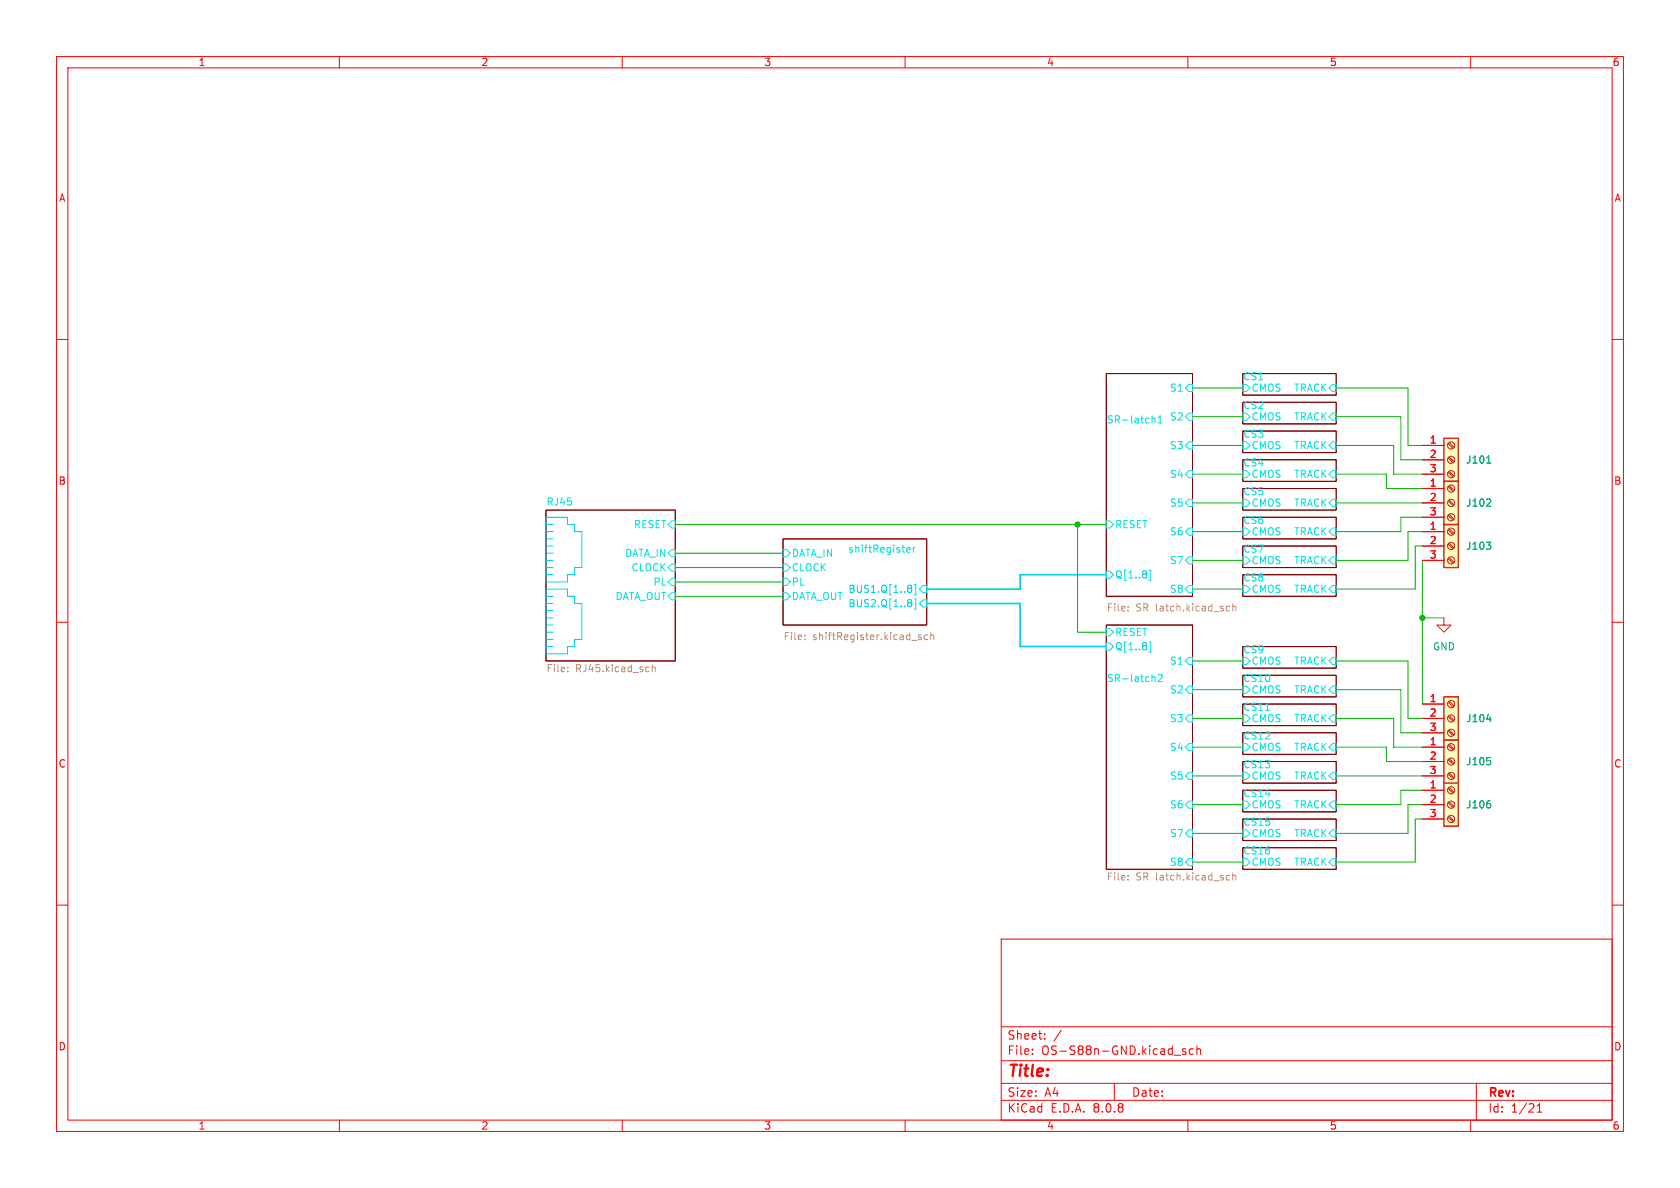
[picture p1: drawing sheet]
<svg xmlns="http://www.w3.org/2000/svg" width="297mm" height="210mm" viewBox="0 0 297 210" stroke-linecap="round" stroke-linejoin="round" font-family="sans-serif">
<g fill="none" stroke="#f90000" stroke-width=".18">
<path d="M10 10h277v190h-277zM12 12h273v186h-273zM60 10v2M110 10v2M160 10v2M210 10v2M260 10v2M10 60h2M285 60h2M10 110h2M285 110h2M10 160h2"/>
<path d="M177 166h108v32h-108zM285 160h2M60 198v2M110 198v2M160 198v2M177 194.5h108M177 191.5h108M177 187.5h108M177 181.5h108M182.5 186.3v.1M182.5 185.5v.1M184.7 183.6v.1"/>
<path d="M184.7 182.8v.1M187.6 182.1l-1.3 2M197 191.5v3M207.6 186.5h1.1M209.6 185.5l-.4-.1-.2 .2 .1 .2 .5 .2v.3h-.6M210 198v2M211 185.5l-.5-.1-.3 .3v.4l.2 .2h.6M211.6 185.5l.2-.1 .4 .1v.9M211.6 184.9v1.5M260 198v2M261 191.5v6.5M271.7 196.6h.9"/>
<path d="M271.7 195.5l.5-.4v1.5"/>
</g>
<g fill="none" stroke="#840000" stroke-width=".18">
<path d="M195.6 66h15.2v39.4h-15.2zM219.7 66h16.5v3.9h-16.5zM219.7 76.2h16.5v3.8h-16.5zM219.7 71.1h16.5v3.8h-16.5zM96.5 90.2h22.9v26.6h-22.9zM138.4 95.3h25.4v15.2h-25.4zM219.7 96.5h16.5v3.8h-16.5zM219.7 91.4h16.5v3.9h-16.5zM219.7 86.4h16.5v3.8h-16.5zM219.7 81.3h16.5v3.8h-16.5zM195.6 110.5h15.2v43.2h-15.2zM219.7 119.4h16.5v3.8h-16.5z"/>
<path d="M219.7 114.3h16.5v3.8h-16.5zM219.7 101.6h16.5v3.8h-16.5zM219.7 129.5h16.5v3.9h-16.5zM219.7 134.6h16.5v3.8h-16.5zM219.7 124.5h16.5v3.8h-16.5zM219.7 139.7h16.5v3.8h-16.5zM219.7 149.9h16.5v3.8h-16.5zM219.7 144.8h16.5v3.8h-16.5z"/>
</g>
<g fill="none" stroke="#00e2e2" stroke-width=".18">
<path d="M203.7 74l.1-.1 .3 .1 .1 .8M203.7 73.5v1.3M204.8 74.8h.7M204.8 73.9l.3-.4v1.3M209.5 78.7l.7-.6h.6v1.3h-.6zM209.5 68.6l.7-.7h.6v1.3h-.6zM210.2 73h.6v1.3h-.6l-.7-.6zM219.7 67.9h.6l.7 .7-.7 .6h-.6zM219.7 78.1h.6l.7 .6-.7 .7h-.6zM219.7 73h.6l.7 .7-.7 .6h-.6zM235.6 67.9h.6v1.3h-.6l-.7-.6zM235.6 78.1h.6v1.3h-.6l-.7-.7z"/>
<path d="M235.6 73h.6v1.3h-.6l-.7-.6zM118.7 97.2h.7v1.2h-.7l-.6-.6zM118.7 99.7h.7v1.3h-.7l-.6-.7zM118.7 92.1h.7v1.2h-.7l-.6-.6zM138.4 99.7h.7l.6 .6-.6 .7h-.7zM138.4 97.2h.7l.6 .6-.6 .6h-.7zM160.3 97.4l.2 .2h.3M160.3 97l.2-.2h.2l.2 .2v.1l-.6 .1M161.5 96.8v.8M161.8 96.8l-.3 .2M195.6 92.1h.6l.6 .6-.6 .6h-.6zM209.5 94l.7-.7h.6v1.3h-.6z"/>
<path d="M209.5 83.8l.7-.6h.6v1.3h-.6zM210.2 88.3h.6v1.2h-.6l-.7-.6zM210.2 98.4h.6v1.3h-.6l-.7-.6zM219.7 98.4h.6l.7 .7-.7 .6h-.6zM219.7 93.3h.6l.7 .7-.7 .6h-.6zM219.7 88.3h.6l.7 .6-.7 .6h-.6zM219.7 83.2h.6l.7 .6-.7 .7h-.6zM235.6 98.4h.6v1.3h-.6l-.7-.6zM235.6 93.3h.6v1.3h-.6l-.7-.6zM235.6 88.3h.6v1.2h-.6l-.7-.6zM235.6 83.2h.6v1.3h-.6l-.7-.7zM118.1 105.4l.6-.6h.7v1.2h-.7z"/>
<path d="M118.7 102.2h.7v1.3h-.7l-.6-.6zM138.4 102.2h.7l.6 .7-.6 .6h-.7zM138.4 104.8h.7l.6 .6-.6 .6h-.7zM195.6 111.1h.6l.6 .7-.6 .6h-.6zM203.8 119.6l.4 .2v.7M204.8 119.3l.4-.1 .3 .4-.8 .9h.8M209.5 116.8l.7-.6h.6v1.3h-.6zM210.2 103.5h.6v1.3h-.6l-.7-.7zM219.7 116.2h.6l.7 .6-.7 .7h-.6zM219.7 103.5h.6l.7 .6-.7 .7h-.6zM235.6 116.2h.6v1.3h-.6l-.7-.7zM235.6 103.5h.6v1.3h-.6l-.7-.7z"/>
<path d="M209.5 137.2l.7-.7h.6v1.3h-.6zM210.2 126.4h.6v1.2h-.6l-.7-.6zM210.2 131.4h.6v1.3h-.6l-.7-.6zM210.2 121.3h.6v1.3h-.6l-.7-.7zM219.7 131.4h.6l.7 .7-.7 .6h-.6zM219.7 136.5h.6l.7 .7-.7 .6h-.6zM219.7 126.4h.6l.7 .6-.7 .6h-.6zM219.7 121.3h.6l.7 .6-.7 .7h-.6zM223.7 125.6h.8M235.6 131.4h.6v1.3h-.6l-.7-.6zM235.6 136.5h.6v1.3h-.6l-.7-.6zM235.6 126.4h.6v1.2h-.6l-.7-.6z"/>
<path d="M235.6 121.3h.6v1.3h-.6l-.7-.7zM209.5 152.4l.7-.6h.6v1.2h-.6zM210.2 141.6h.6v1.3h-.6l-.7-.7zM210.2 146.7h.6v1.3h-.6l-.7-.7zM219.7 151.8h.6l.7 .6-.7 .6h-.6zM219.7 141.6h.6l.7 .6-.7 .7h-.6zM219.7 146.7h.6l.7 .6-.7 .7h-.6zM235.6 151.8h.6v1.2h-.6l-.7-.6zM235.6 141.6h.6v1.3h-.6l-.7-.7zM235.6 146.7h.6v1.3h-.6l-.7-.7z"/>
</g>
<g fill="none" stroke="#00c8ff" stroke-width=".18">
<path d="M160.7 106h.2l.3 .2-.3 .3M160.7 103.4h.2l.3 .3-.3 .3M160.7 106.5h.2M160.7 104h.2M160.9 104l.3 .2v.3l-.1 .2h-.4M160.9 106.5l.3 .3v.2l-.1 .2-.4 .1M161.6 105.9h.3v1.8h-.3M161.6 103.3h.3v1.8h-.3M163.2 106h.6v1.3h-.6l-.6-.6zM163.2 103.5h.6v1.3h-.6l-.6-.7zM195.6 113.7h.6l.6 .6-.6 .6h-.6zM195.6 101h.6l.6 .6-.6 .6h-.6z"/>
<path d="M203.1 113.5h.3v1.8h-.3M203.1 100.8h.3v1.8h-.3"/>
</g>
<g fill="none" stroke="#b4a678" stroke-width=".18">
<path d="M100.4 118.6v.1M100.4 118v.1M114.6 117.9l.2 .1M114.8 118.7h-.2M115.3 117.5v1.2M115.3 118l.2-.1 .3 .1 .1 .7M142.3 113v.1M142.3 112.3v.1M162.8 112.3l-.3-.1-.1 .2v.2l.4 .1v.3h-.4M164 112.3l-.4-.1-.2 .3 .1 .5h.5M164.5 112.4l.2-.2 .3 .1 .1 .8M164.5 111.8v1.3"/>
<path d="M199.4 107.2v.1M199.4 107.9v.1M217 107.2h.4M217.4 107.9l-.4 .1M217.9 106.7v1.3M217.9 107.3l.2-.1h.3l.1 .8M199.4 155.5v.1M199.4 154.8v.1M217 154.7l.4 .1M217.4 155.5l-.4 .1M217.9 154.9l.2-.2 .3 .1 .1 .8M217.9 154.3v1.3"/>
</g>
<path d="M255.3 138.4h2.5v7.7h-2.5z" fill="#ffffc2"/>
<path d="M255.3 138.4h2.5v7.7h-2.5z" fill="none" stroke="#d72100" stroke-width=".25"/>
<g fill="none" stroke="#d72100" stroke-width=".18">
<path d="M256 139.4l.9 .8M256.2 139.2l.8 .8M256 144.4l.9 .9M256 141.9l.9 .8M256.2 144.3l.8 .8M256.2 141.7l.8 .9"/>
<circle cx="256.5" cy="139.7" r=".63"/>
<circle cx="256.5" cy="144.8" r=".63"/>
<circle cx="256.5" cy="142.2" r=".63"/>
</g>
<path d="M251.5 139.7h3.8M251.5 142.2h3.8M251.5 144.8h3.8" fill="none" stroke="#df0000" stroke-width=".18"/>
<path d="M263.4 142.1l.1 .2-.1 .5" fill="none" stroke="#00a0a0" stroke-width=".18"/>
<path d="M255.3 130.8h2.5v7.6h-2.5z" fill="#ffffc2"/>
<path d="M255.3 130.8h2.5v7.6h-2.5z" fill="none" stroke="#d72100" stroke-width=".25"/>
<g fill="none" stroke="#d72100" stroke-width=".18">
<path d="M256 136.8l.9 .9M256 134.3l.9 .8M256 131.7l.9 .9M256.2 136.7l.8 .8M256.2 134.1l.8 .9M256.2 131.6l.8 .8"/>
<circle cx="256.5" cy="137.2" r=".63"/>
<circle cx="256.5" cy="134.6" r=".63"/>
<circle cx="256.5" cy="132.1" r=".63"/>
</g>
<path d="M251.5 132.1h3.8M251.5 134.6h3.8M251.5 137.2h3.8" fill="none" stroke="#df0000" stroke-width=".18"/>
<path d="M262.9 133.9h.6M263.4 134.5l.1 .2-.1 .4" fill="none" stroke="#00a0a0" stroke-width=".18"/>
<path d="M255.3 123.2h2.5v7.6h-2.5z" fill="#ffffc2"/>
<path d="M255.3 123.2h2.5v7.6h-2.5z" fill="none" stroke="#d72100" stroke-width=".25"/>
<g fill="none" stroke="#d72100" stroke-width=".18">
<path d="M256 129.2l.9 .8M256 126.7l.9 .8M256 124.1l.9 .9M256.2 129l.8 .9M256.2 126.5l.8 .8M256.2 124l.8 .8"/>
<circle cx="256.5" cy="124.5" r=".63"/>
<circle cx="256.5" cy="127" r=".63"/>
<circle cx="256.5" cy="129.5" r=".63"/>
</g>
<path d="M251.5 124.5h3.8M251.5 127h3.8M251.5 129.5h3.8" fill="none" stroke="#df0000" stroke-width=".18"/>
<path d="M262.8 127.2h.8" fill="none" stroke="#00a0a0" stroke-width=".18"/>
<path d="M255.3 77.5h2.5v7.6h-2.5z" fill="#ffffc2"/>
<path d="M255.3 77.5h2.5v7.6h-2.5z" fill="none" stroke="#d72100" stroke-width=".25"/>
<g fill="none" stroke="#d72100" stroke-width=".18">
<path d="M256 78.4l.9 .8M256.2 78.2l.8 .9M256 83.5l.9 .8M256 80.9l.9 .9M256.2 83.3l.8 .9M256.2 80.8l.8 .8"/>
<circle cx="256.5" cy="78.7" r=".63"/>
<circle cx="256.5" cy="81.3" r=".63"/>
<circle cx="256.5" cy="83.8" r=".63"/>
</g>
<path d="M251.5 78.7h3.8M251.5 81.3h3.8M251.5 83.8h3.8" fill="none" stroke="#df0000" stroke-width=".18"/>
<path d="M262.8 81.9h.7" fill="none" stroke="#00a0a0" stroke-width=".18"/>
<path d="M255.3 92.7h2.5v7.6h-2.5z" fill="#ffffc2"/>
<path d="M255.3 92.7h2.5v7.6h-2.5z" fill="none" stroke="#d72100" stroke-width=".25"/>
<g fill="none" stroke="#d72100" stroke-width=".18">
<path d="M256 98.7l.9 .9M256 96.2l.9 .8M256 93.6l.9 .9M256.2 98.6l.8 .8M256.2 96l.8 .9M256.2 93.5l.8 .8"/>
<circle cx="256.5" cy="96.5" r=".63"/>
<circle cx="256.5" cy="94" r=".63"/>
<circle cx="256.5" cy="99.1" r=".63"/>
</g>
<path d="M251.5 94h3.8M251.5 96.5h3.8M251.5 99.1h3.8" fill="none" stroke="#df0000" stroke-width=".18"/>
<path d="M262.8 95.8h.7l-.4 .5M263.4 96.4l.1 .2-.1 .4" fill="none" stroke="#00a0a0" stroke-width=".18"/>
<path d="M255.3 85.1h2.5v7.6h-2.5z" fill="#ffffc2"/>
<path d="M255.3 85.1h2.5v7.6h-2.5z" fill="none" stroke="#d72100" stroke-width=".25"/>
<g fill="none" stroke="#d72100" stroke-width=".18">
<path d="M256 91.1l.9 .8M256 88.6l.9 .8M256 86l.9 .9M256.2 90.9l.8 .9M256.2 88.4l.8 .8M256.2 85.9l.8 .8M255.3 109.2v1.3h-1.3l1.3 1.3 1.2-1.3h-1.2"/>
<circle cx="256.5" cy="91.4" r=".63"/>
<circle cx="256.5" cy="88.9" r=".63"/>
<circle cx="256.5" cy="86.4" r=".63"/>
</g>
<g fill="none" stroke="#df0000" stroke-width=".18">
<path d="M251.5 78.7h3.8M251.5 86.4h3.8M251.5 88.9h3.8M251.5 91.4h3.8M251.5 94h3.8M251.5 96.5h3.8M251.5 99.1h3.8M251.5 81.3h3.8M251.5 83.8h3.8M251.5 139.7h3.8M251.5 132.1h3.8M251.5 134.6h3.8"/>
<path d="M251.5 137.2h3.8M251.5 124.5h3.8M251.5 127h3.8M251.5 129.5h3.8M251.5 142.2h3.8M251.5 144.8h3.8"/>
</g>
<path d="M262.8 95.8h.7l-.4 .5M262.8 81.9h.7M263.4 88.3l.1 .2v.3l-.7 .7h.7M263.4 96.4l.1 .2-.1 .4M262.8 127.2h.8M262.9 133.9h.6M263.4 134.5l.1 .2-.1 .4M263.4 142.1l.1 .2-.1 .5" fill="none" stroke="#00a0a0" stroke-width=".18"/>
<g fill="none" stroke="#068aff" stroke-width=".18">
<path d="M96.5 91.4h3.8v1.3h1.3v1.3h1.3v6.3h-1.3v1.3h-1.3v1.3h-3.8zM96.5 92.7h1.3M96.5 97.8h1.3M96.5 99.1h1.3M96.5 94h1.3M96.5 95.3h1.3M96.5 96.5h1.3M96.5 104.1h3.8v1.3h1.3v1.3h1.3v6.3h-1.3v1.3h-1.3v1.3h-3.8zM96.5 101.6h1.3M96.5 100.3h1.3M96.5 105.4h1.3M96.5 113h1.3"/>
<path d="M96.5 114.3h1.3M96.5 111.8h1.3M96.5 110.5h1.3M96.5 106.7h1.3M96.5 109.2h1.3M96.5 108h1.3"/>
</g>
<path d="M163.8 106.7h16.5v7.6h15.3M195.6 101.6h-15.3v2.5h-16.5" fill="none" stroke="#00c8ff" stroke-width=".3"/>
<g fill="none" stroke="#00b200" stroke-width=".18">
<path d="M210.8 78.7h8.9M210.8 73.7h8.9M210.8 68.6h8.9M236.2 73.7h11.4v7.6h3.9M236.2 78.7h10.2v5.1h5.1M236.2 68.6h12.7v10.1h2.6M119.4 97.8h19M119.4 92.7h76.2M190.5 92.7v19.1h5.1M210.8 99.1h8.9M210.8 88.9h8.9M210.8 83.8h8.9"/>
<path d="M210.8 94h8.9M236.2 83.8h8.9v2.6h6.4M236.2 88.9h15.3M251.5 91.4h-3.9v2.6h-11.4M251.5 94h-2.6v5.1h-12.7M251.5 99.1v25.4M251.5 96.5h-1.3v7.6h-14M119.4 102.9h19M119.4 105.4h19M119.4 100.3h19M210.8 104.1h8.9M210.8 116.8h8.9"/>
<path d="M236.2 116.8h12.7v10.2h2.6M251.5 109.2h3.8M210.8 137.2h8.9M210.8 121.9h8.9M210.8 127h8.9M210.8 132.1h8.9M236.2 121.9h11.4v7.6h3.9M236.2 137.2h15.3M236.2 127h10.2v5.1h5.1M236.2 132.1h8.9v2.5h6.4M251.5 139.7h-3.9v2.5h-11.4M210.8 142.2h8.9"/>
<path d="M210.8 152.4h8.9M210.8 147.3h8.9M251.5 144.8h-1.3v7.6h-14M251.5 142.2h-2.6v5.1h-12.7"/>
</g>
<g fill="#00a400" stroke="#00a400" stroke-width=".18">
<circle cx="190.5" cy="92.7" r=".46"/>
<circle cx="251.5" cy="109.2" r=".46"/>
</g>
<text font-size="2.8" fill="#f90000" x="178" y="190.9">Title:</text>
<g font-size="2.1" fill="#f90000">
<text x="178" y="184">Sheet:</text>
<text x="178" y="186.7">File:</text>
<text x="184.1" y="186.7">OS-S88n-GND.kicad_sch</text>
<text x="178" y="196.9">KiCad</text>
<text x="178" y="194.1">Size:</text>
<text x="184.7" y="194.1">A4</text>
<text x="185.7" y="196.9">E.D.A.</text>
<text x="193.3" y="196.9">8.0.8</text>
<text x="200" y="194.1">Date:</text>
<text x="263" y="194.3">Rev:</text>
<text x="263" y="196.9">Id:</text>
<text x="267.1" y="196.9">1/21</text>
</g>
<g font-size="1.8" fill="#f90000">
<text x="35" y="11.9">1</text>
<text x="85" y="11.9">2</text>
<text x="135" y="11.9">3</text>
<text x="185" y="11.9">4</text>
<text x="235" y="11.9">5</text>
<text x="285" y="11.9">6</text>
<text x="10.3" y="35.9">A</text>
<text x="285.3" y="35.9">A</text>
<text x="10.3" y="85.9">B</text>
<text x="285.3" y="85.9">B</text>
<text x="10.3" y="135.9">C</text>
<text x="285.3" y="135.9">C</text>
<text x="10.3" y="185.9">D</text>
<text x="285.3" y="185.9">D</text>
<text x="35" y="199.9">1</text>
<text x="85" y="199.9">2</text>
<text x="135" y="199.9">3</text>
<text x="185" y="199.9">4</text>
<text x="235" y="199.9">5</text>
<text x="285" y="199.9">6</text>
</g>
<g font-size="1.8" fill="#00e2e2">
<text x="206.7" y="69.4">S1</text>
<text x="219.7" y="67.3">CS1</text>
<text x="221.2" y="69.4">CMOS</text>
<text x="228.7" y="69.4">TRACK</text>
<text x="195.6" y="74.9">SR-latch1</text>
<text x="206.7" y="74.5">S2</text>
<text x="219.7" y="77.5">CS3</text>
<text x="219.7" y="72.4">CS2</text>
<text x="221.2" y="74.5">CMOS</text>
<text x="228.7" y="74.5">TRACK</text>
<text x="206.7" y="79.6">S3</text>
<text x="219.7" y="82.6">CS4</text>
<text x="221.2" y="79.6">CMOS</text>
<text x="228.7" y="79.6">TRACK</text>
<text x="96.5" y="89.5">RJ45</text>
<text x="206.7" y="89.8">S5</text>
<text x="206.7" y="84.7">S4</text>
<text x="219.7" y="87.6">CS5</text>
<text x="221.2" y="89.8">CMOS</text>
<text x="221.2" y="84.7">CMOS</text>
<text x="228.7" y="89.8">TRACK</text>
<text x="228.7" y="84.7">TRACK</text>
<text x="112" y="93.6">RESET</text>
<text x="197" y="93.6">RESET</text>
<text x="206.7" y="94.8">S6</text>
<text x="219.7" y="92.7">CS6</text>
<text x="221.2" y="94.8">CMOS</text>
<text x="228.7" y="94.8">TRACK</text>
<text x="110.4" y="98.7">DATA_IN</text>
<text x="111.5" y="101.2">CLOCK</text>
<text x="139.9" y="101.2">CLOCK</text>
<text x="139.9" y="98.7">DATA_IN</text>
<text x="149.9" y="97.8">shiftRegister</text>
<text x="206.7" y="99.9">S7</text>
<text x="219.7" y="97.8">CS7</text>
<text x="221.2" y="99.9">CMOS</text>
<text x="228.7" y="99.9">TRACK</text>
<text x="108.7" y="106.3">DATA_OUT</text>
<text x="115.4" y="103.7">PL</text>
<text x="139.9" y="103.7">PL</text>
<text x="139.9" y="106.3">DATA_OUT</text>
<text x="206.7" y="105">S8</text>
<text x="219.7" y="102.9">CS8</text>
<text x="221.2" y="105">CMOS</text>
<text x="228.7" y="105">TRACK</text>
<text x="197" y="112.6">RESET</text>
<text x="206.7" y="117.7">S1</text>
<text x="219.7" y="115.6">CS9</text>
<text x="221.2" y="117.7">CMOS</text>
<text x="228.7" y="117.7">TRACK</text>
<text x="195.6" y="120.7">SR-latch2</text>
<text x="206.7" y="122.8">S2</text>
<text x="219.7" y="125.7">CS11</text>
<text x="219.7" y="120.7">CS10</text>
<text x="221.2" y="122.8">CMOS</text>
<text x="228.7" y="122.8">TRACK</text>
<text x="206.7" y="127.9">S3</text>
<text x="219.7" y="130.8">CS12</text>
<text x="221.2" y="127.9">CMOS</text>
<text x="228.7" y="127.9">TRACK</text>
<text x="206.7" y="132.9">S4</text>
<text x="219.7" y="135.9">CS13</text>
<text x="221.2" y="132.9">CMOS</text>
<text x="228.7" y="132.9">TRACK</text>
<text x="206.7" y="143.1">S6</text>
<text x="206.7" y="138">S5</text>
<text x="219.7" y="141">CS14</text>
<text x="221.2" y="138">CMOS</text>
<text x="221.2" y="143.1">CMOS</text>
<text x="228.7" y="138">TRACK</text>
<text x="228.7" y="143.1">TRACK</text>
<text x="206.7" y="148.2">S7</text>
<text x="219.7" y="146.1">CS15</text>
<text x="221.2" y="148.2">CMOS</text>
<text x="228.7" y="148.2">TRACK</text>
<text x="206.7" y="153.3">S8</text>
<text x="219.7" y="151.1">CS16</text>
<text x="221.2" y="153.3">CMOS</text>
<text x="228.7" y="153.3">TRACK</text>
</g>
<g font-size="1.8" fill="#e70000">
<text x="252.7" y="78.5">1</text>
<text x="252.7" y="81">2</text>
<text x="252.7" y="83.6">3</text>
<text x="252.7" y="86.1">1</text>
<text x="252.7" y="88.6">2</text>
<text x="252.7" y="93.7">1</text>
<text x="252.7" y="91.2">3</text>
<text x="252.7" y="96.3">2</text>
<text x="252.7" y="98.8">3</text>
<text x="252.7" y="124.2">1</text>
<text x="252.7" y="131.8">1</text>
<text x="252.7" y="126.7">2</text>
<text x="252.7" y="129.3">3</text>
<text x="252.7" y="134.4">2</text>
<text x="252.7" y="136.9">3</text>
<text x="252.7" y="139.4">1</text>
<text x="252.7" y="142">2</text>
<text x="252.7" y="144.5">3</text>
</g>
<g font-size="1.8" fill="#00a0a0">
<text x="259.1" y="82.1">J101</text>
<text x="259.1" y="89.8">J102</text>
<text x="259.1" y="97.4">J103</text>
<text x="259.1" y="127.9">J104</text>
<text x="259.1" y="135.5">J105</text>
<text x="259.1" y="143.1">J106</text>
</g>
<g font-size="1.8" fill="#00c8ff">
<text x="149.9" y="107.5">BUS2.Q[1..8]</text>
<text x="149.9" y="105">BUS1.Q[1..8]</text>
<text x="197" y="102.5">Q[1..8]</text>
<text x="197" y="115.2">Q[1..8]</text>
</g>
<g font-size="1.8" fill="#b4a678">
<text x="138.4" y="113.5">File:</text>
<text x="143.7" y="113.5">shiftRegister.kicad_sch</text>
<text x="195.6" y="108.4">File:</text>
<text x="200.8" y="108.4">SR latch.kicad_sch</text>
<text x="96.5" y="119.2">File:</text>
<text x="101.7" y="119.2">RJ45.kicad_sch</text>
<text x="195.6" y="156">File:</text>
<text x="200.8" y="156">SR latch.kicad_sch</text>
</g>
<text font-size="1.8" fill="#008e8e" x="253.2" y="115.2">GND</text>
</svg>
